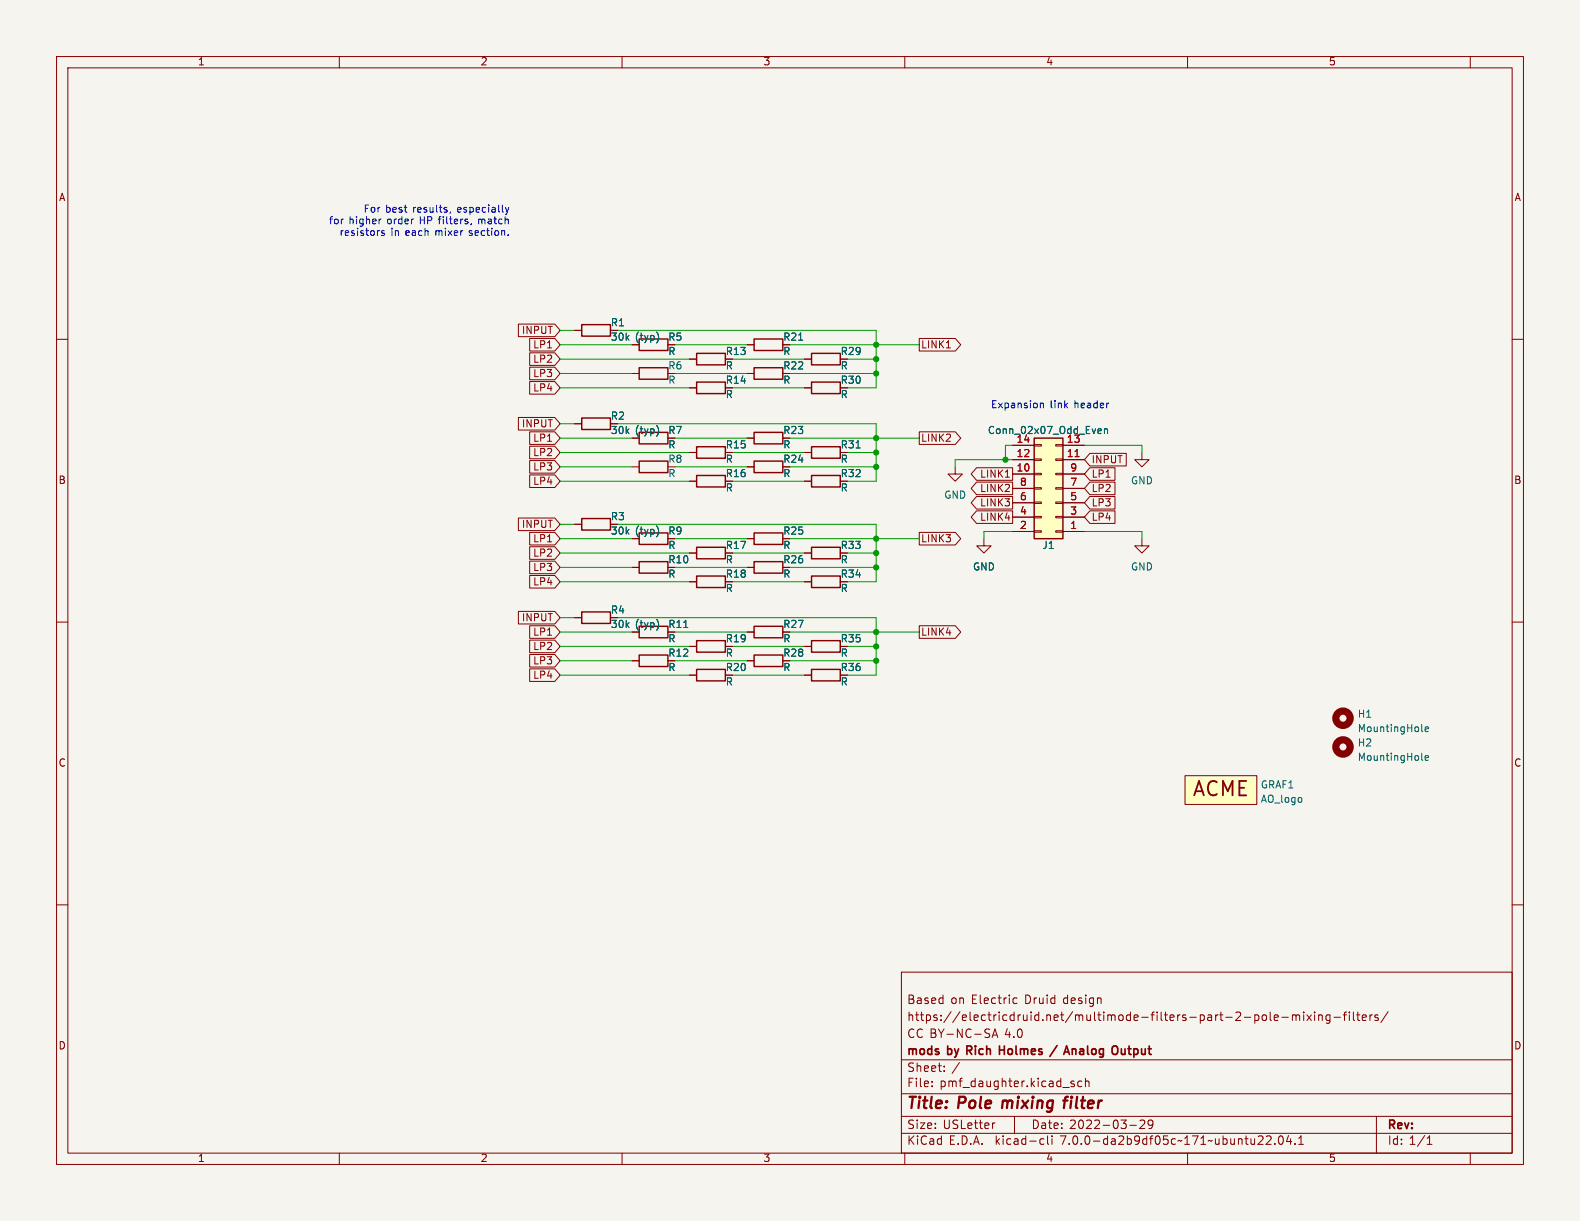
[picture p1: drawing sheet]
<svg xmlns="http://www.w3.org/2000/svg" width="279mm" height="216mm" viewBox="0 0 279 216" stroke-linecap="round" stroke-linejoin="round" font-family="sans-serif">
<path d="M0 0h279.4v215.9h-279.4z" fill="#f5f4ef" stroke="#f5f4ef" stroke-width=".18"/>
<g fill="none" stroke="#840000" stroke-width=".18">
<path d="M10 10h259.4v195.9h-259.4zM12 12h255.4v191.9h-255.4zM60 10v2M110 10v2M160 10v2M210 10v2M260 10v2M10 60h2M91.7 57.3h6.4l1 1.1-1 1.1h-6.4zM93.7 59.8h4.4l1 1.2-1 1.1h-4.4zM101.6 58.4h1.3M162.6 59.8h6.3l1 1.2-1 1.1h-6.3z"/>
<path d="M267.4 60h2M91.7 73.8h6.4l1 1.1-1 1.1h-6.4zM93.7 62.4h4.4l1 1.1-1 1.1h-4.4zM93.7 64.9h4.4l1 1.1-1 1.2h-4.4zM93.7 76.4h4.4l1 1.1-1 1.1h-4.4zM93.7 67.5h4.4l1 1.1-1 1.1h-4.4zM93.7 78.9h4.4l1 1.1-1 1.1h-4.4zM101.6 74.9h1.3M111.8 61h1.2M111.8 77.5h1.2M111.8 66h1.2M121.9 68.6h1.3"/>
<path d="M121.9 63.5h1.3M132.1 61h1.2M132.1 77.5h1.2M132.1 66h1.2M142.2 68.6h1.3M142.2 63.5h1.3M162.6 76.4h6.3l1 1.1-1 1.1h-6.3zM167.4 61.5h.7M179.1 78.7h3.8M182.9 78.6h1.2v.3h-1.2zM186.7 78.6h1.3v.3h-1.3zM188 78.7h3.8"/>
<path d="M91.7 91.6h6.4l1 1.1-1 1.1h-6.4zM93.7 81.4h4.4l1 1.2-1 1.1h-4.4zM93.7 94.1h4.4l1 1.2-1 1.1h-4.4zM93.7 96.7h4.4l1 1.1-1 1.1h-4.4zM93.7 99.2h4.4l1 1.1-1 1.1h-4.4zM93.7 84h4.4l1 1.1-1 1.1h-4.4zM101.6 92.7h1.3M111.8 95.3h1.2M111.8 82.6h1.2M121.9 85.1h1.3M121.9 97.8h1.3M121.9 80h1.3"/>
<path d="M132.1 95.3h1.2M132.1 82.6h1.2M142.2 85.1h1.3M142.2 97.8h1.3M142.2 80h1.3M162.6 94.1h6.3l1 1.2-1 1.1h-6.3zM168.9 82.6v1.2h1.3l-1.3 1.3-1.3-1.3h1.3M172.7 90.3h6.4v2.3h-6.4l-1-1.2zM172.7 82.7h6.4v2.2h-6.4l-1-1.1zM172.7 85.2h6.4v2.3h-6.4l-1-1.1zM172.7 87.8h6.4v2.2h-6.4l-1-1.1zM174 95.3v1.2h1.3l-1.3 1.3-1.3-1.3h1.3"/>
<path d="M177.8 84.4h.7M179.1 94h3.8M179.1 83.8h3.8M179.1 81.3h3.8M179.1 91.4h3.8M179.1 88.9h3.8M179.1 86.4h3.8M182.9 81.2h1.2v.2h-1.2zM182.9 83.7h1.2v.2h-1.2zM182.9 86.2h1.2v.3h-1.2zM182.9 88.8h1.2v.2h-1.2zM182.9 91.3h1.2v.3h-1.2z"/>
<path d="M182.9 93.9h1.2v.2h-1.2zM186.7 81.2h1.3v.2h-1.3zM186.7 83.7h1.3v.2h-1.3zM186.7 86.2h1.3v.3h-1.3zM186.7 88.8h1.3v.2h-1.3zM186.7 91.3h1.3v.3h-1.3zM186.7 93.9h1.3v.2h-1.3zM188 94h3.8M188 83.8h3.8M188 81.3h3.8M188 91.4h3.8M188 88.9h3.8"/>
<path d="M188 86.4h3.8M192.7 85.2h4.5v2.3h-4.5l-.9-1.1zM192.7 90.3h4.5v2.3h-4.5l-.9-1.2zM192.7 87.8h4.5v2.2h-4.5l-.9-1.1zM192.7 82.7h4.5v2.2h-4.5l-.9-1.1zM192.7 80.2h6.5v2.2h-6.5l-.9-1.1zM201.9 95.3v1.2h-1.2l1.2 1.3 1.3-1.3h-1.3M201.9 80v1.3h-1.2l1.2 1.3 1.3-1.3h-1.3M10 110h2M91.7 108.1h6.4l1 1.1-1 1.1h-6.4zM93.7 101.8h4.4l1 1.1-1 1.1h-4.4zM93.7 113.2h4.4l1 1.1-1 1.1h-4.4z"/>
<path d="M93.7 118.3h4.4l1 1.1-1 1.1h-4.4zM93.7 110.6h4.4l1 1.2-1 1.1h-4.4zM93.7 115.7h4.4l1 1.1-1 1.2h-4.4zM101.6 109.2h1.3M111.8 116.8h1.2M111.8 111.8h1.2M111.8 100.3h1.2M121.9 102.9h1.3M121.9 114.3h1.3M121.9 119.4h1.3M132.1 116.8h1.2M132.1 111.8h1.2"/>
<path d="M132.1 100.3h1.2M142.2 102.9h1.3M142.2 114.3h1.3M142.2 119.4h1.3M162.6 110.6h6.3l1 1.2-1 1.1h-6.3zM267.4 110h2M209.5 137.2h12.7v5h-12.7zM10 160h2M267.4 160h2M159.4 171.9h108v32h-108zM179.3 177.4h.5M179.3 176.5h.5"/>
<path d="M221.9 179.5v1.5M221.9 179.5h.4l.3 .2v.5l-.1 .2h-.6M223.3 179.5h.4l.3 .2v.5l-.3 .3-.4-.1-.1-.2v-.5zM224.6 179v1.2l.2 .3M225.3 180l.7-.2v-.3h-.5l-.2 .2 .1 .7h.6M226.7 179.9h1.1M228.5 179.6l.5-.1 .2 .2M228.5 179.5v1M229.2 179.7l.2-.2h.4v1M229.2 179.7v.8M230.5 179v.1M230.5 179.5v1"/>
<path d="M231.1 179.5l.8 1M231.9 179.5l-.8 1M232.5 179v.1M232.5 179.5v1M233.2 179.6l.2-.1h.4v1M233.2 179.5v1M235.2 179.5h-.4l-.3 .2v.5l.1 .2h.6M235.2 179.5v1.2l-.3 .3-.4-.1M235.9 179.9h1.1M237.5 179.5h.6M238.1 179l-.3 .2v1.3M238.6 179v.1"/>
<path d="M238.6 179.5v1M239.3 179v1.2l.2 .3M239.9 179.5h.6M240.1 179v1.2l.4 .3M240.9 180l.7-.2-.1-.3h-.4l-.2 .2 .1 .7h.5M242.3 179.5v1M242.7 179.5h-.3l-.1 .2M243.7 179.5h-.4l-.2 .2 .1 .2 .5 .1v.4h-.6M245.5 178.9l-1.3 1.9M159.4 197.4h108M159.4 193.4h108M159.4 187.4h108"/>
<path d="M164.8 192v.2M164.8 191.2v.2M167 189.3v.2M167 188.5v.2M175.4 183.5l.5-1.5 .5 1.5M175.6 183h.7M175.9 198.6h-.2M179.4 197.4v3M189.4 191.2h.5M189.4 191.6l.4 .1 .2 .2-.1 .2-.4 .1M191.3 191.2h-.4l-.3 .2v.5l.1 .2h.6M191.9 191.3l.3-.1h.3l.1 1"/>
<path d="M191.9 190.7v1.5M199.8 199h1.1M201.6 198.2l.6-.1 .2 .1v.3l-.9 1.1h.9M203.9 198.7l-.3 .3-.4-.1-.2-.2 .2-.6h.4l.2 .1a.99 .99 0 0 1-.4 1.4h-.2M243.4 197.4v6.5M60 203.9v2M110 203.9v2M159.4 200.4h108M160 203.9v2M184.2 201.4h.4M184.6 202.3l-.4 .1M185.2 200.9v1.2l.3 .3"/>
<path d="M186 200.9v.1M186 201.4v1M210 203.9v2M223.9 201l.6-.1 .2 .1 .1 .3-.9 1.1h.9M225.4 202.2v.2M226.3 200.9h.1a.81 .81 0 0 1 .6 .6 .81 .81 0 0 1-.3 .8l-.1 .1a.81 .81 0 0 1-.6-.7 .81 .81 0 0 1 .3-.8zM227.9 200.8l-.4 1.1h.9M228.2 201.4v1M229 202.2v.2M229.6 202.4h.9M229.6 201.3l.5-.4v1.5M252.4 202.4h.8"/>
<path d="M252.4 201.3l.4-.4v1.5M260 203.9v2"/>
</g>
<path d="M188 194.6h.8M188.9 193.9l-.4 .1-.2 .2-.2 1.7" fill="none" stroke="#840000" stroke-width=".4"/>
<path d="M176.7 185v1.5M176.7 185.7h.9M186.9 184.9l-1.3 1.9M188.3 186h.7M188.6 185l.5 1.5M198.3 185.5v.7l.2 .3" fill="none" stroke="#840000" stroke-width=".3"/>
<g fill="#ffffc2" stroke="#ffffc2" stroke-width=".18">
<path d="M182.9 77.5h5.1v17.8h-5.1z"/>
<path d="M209.5 137.2h12.7v5h-12.7z"/>
</g>
<g fill="none" stroke="#840000" stroke-width=".25">
<path d="M102.9 57.4h5v2h-5zM113 59.9h5.1v2.1h-5.1zM133.3 59.9h5.1v2.1h-5.1zM102.9 73.9h5v2h-5zM113 76.5h5.1v2h-5.1zM113 65h5.1v2.1h-5.1zM123.2 79h5.1v2h-5.1zM123.2 62.5h5.1v2h-5.1zM123.2 67.6h5.1v2h-5.1zM133.3 65h5.1v2.1h-5.1zM133.3 76.5h5.1v2h-5.1zM143.5 67.6h5.1v2h-5.1z"/>
<path d="M143.5 79h5.1v2h-5.1zM143.5 62.5h5.1v2h-5.1zM182.9 77.5h5.1v17.8h-5.1zM102.9 91.7h5v2h-5zM113 94.2h5.1v2.1h-5.1zM113 99.3h5.1v2h-5.1zM113 81.5h5.1v2.1h-5.1zM123.2 96.8h5.1v2h-5.1zM123.2 84.1h5.1v2h-5.1zM133.3 99.3h5.1v2h-5.1zM133.3 94.2h5.1v2.1h-5.1zM133.3 81.5h5.1v2.1h-5.1z"/>
<path d="M143.5 84.1h5.1v2h-5.1zM143.5 96.8h5.1v2h-5.1zM102.9 108.2h5v2h-5zM113 115.8h5.1v2.1h-5.1zM113 110.7h5.1v2.1h-5.1zM123.2 101.9h5.1v2h-5.1zM123.2 113.3h5.1v2h-5.1zM123.2 118.4h5.1v2h-5.1zM133.3 110.7h5.1v2.1h-5.1zM133.3 115.8h5.1v2.1h-5.1zM143.5 118.4h5.1v2h-5.1zM143.5 101.9h5.1v2h-5.1z"/>
<path d="M143.5 113.3h5.1v2h-5.1z"/>
</g>
<path d="M190.1 80.7h.7" fill="none" stroke="#a90000" stroke-width=".18"/>
<path d="M116.3 58.9l.2 .7-.2 .8M116.3 75.5l.2 .6-.2 .8M194.3 75.8l.4 .1 .1 .2-.6 .1M194.7 76.6l-.4 .1M195.3 75.9l.2-.1 .3 .1 .1 .8M195.3 75.8v.9M116.3 93.2l.2 .6-.2 .9M116.3 109.7l.2 .7-.2 .8M251.5 134.4l.1 .1M251.5 129.3l.1 .1M252 134l.6-.1v-.2l-.4-.1-.2 .2 .1 .6h.5M252 128.9l.6-.1v-.2l-.4-.1-.2 .2 .1 .6h.5" fill="none" stroke="#006464" stroke-width=".18"/>
<g fill="none" stroke="#840000" stroke-width="1.3">
<circle cx="237.5" cy="127" r="1.27"/>
<circle cx="237.5" cy="132.1" r="1.27"/>
</g>
<path d="M67.4 38.7l-.3 .2M79.7 37.5l-.1 .2M83.4 39.5l-.2 .3M89.4 36.7l.3 .8M89.7 37.5l-.3 .4M90 36.7l-.3 .8M68 40.8h-.4l-.1 .2v.1l.5 .2v.3h-.5M89.9 41.5v.1M184 71.4l.1-.1h.4v.8" fill="none" stroke="#0000c2" stroke-width=".18"/>
<g fill="none" stroke="#009600" stroke-width=".18">
<path d="M99.1 58.4h2.5M109.2 58.4h45.7v10.2h-5M99.1 77.5h12.7M99.1 66h12.7M99.1 63.5h22.8M99.1 68.6h22.8M99.1 74.9h2.5M99.1 61h12.7M109.2 74.9h45.7v10.2h-5M119.4 77.5h12.7M119.4 66h12.7M119.4 61h12.7"/>
<path d="M129.5 63.5h12.7M129.5 68.6h12.7M139.7 77.5h22.9M139.7 66h15.2M139.7 61h22.9M149.9 63.5h5M179.1 78.7h-1.3v2.6M191.8 78.7h10.1v1.3M99.1 95.3h12.7M99.1 97.8h22.8M99.1 92.7h2.5M99.1 82.6h12.7"/>
<path d="M99.1 80h22.8M99.1 85.1h22.8M109.2 92.7h45.7v10.2h-5M119.4 95.3h12.7M119.4 82.6h12.7M129.5 97.8h12.7M129.5 80h12.7M129.5 85.1h12.7M139.7 95.3h22.9M139.7 82.6h15.2M149.9 97.8h5M149.9 80h5"/>
<path d="M179.1 81.3h-10.2v1.3M179.1 94h-5.1v1.3M191.8 94h10.1v1.3M99.1 119.4h22.8M99.1 100.3h12.7M99.1 111.8h12.7M99.1 109.2h2.5M99.1 114.3h22.8M99.1 102.9h22.8M99.1 116.8h12.7M109.2 109.2h45.7v10.2h-5M119.4 100.3h12.7"/>
<path d="M119.4 111.8h12.7M119.4 116.8h12.7M129.5 119.4h12.7M129.5 114.3h12.7M129.5 102.9h12.7M139.7 100.3h15.2M139.7 111.8h22.9M139.7 116.8h15.2M149.9 114.3h5"/>
</g>
<g fill="#009600" stroke="#009600" stroke-width=".18">
<circle cx="154.9" cy="77.5" r=".46"/>
<circle cx="154.9" cy="116.8" r=".46"/>
<circle cx="154.9" cy="114.3" r=".46"/>
<circle cx="154.9" cy="100.3" r=".46"/>
<circle cx="154.9" cy="97.8" r=".46"/>
<circle cx="154.9" cy="111.8" r=".46"/>
<circle cx="154.9" cy="66" r=".46"/>
<circle cx="154.9" cy="82.6" r=".46"/>
<circle cx="154.9" cy="80" r=".46"/>
<circle cx="154.9" cy="95.3" r=".46"/>
<circle cx="154.9" cy="63.5" r=".46"/>
<circle cx="154.9" cy="61" r=".46"/>
<circle cx="177.8" cy="81.3" r=".46"/>
</g>
<text font-size="3.5" fill="#840000" x="210.8" y="141.4">ACME</text>
<g font-size="2.8" fill="#840000">
<text x="160.4" y="196.7">Title:</text>
<text x="169.5" y="196.7">Pole</text>
<text x="177.9" y="196.7">mixing</text>
<text x="189.4" y="196.7">filter</text>
</g>
<g font-size="2.1" fill="#840000">
<text x="160.4" y="177.8">Based</text>
<text x="168.1" y="177.8">on Electric</text>
<text x="181.3" y="177.8">Druid</text>
<text x="188.1" y="177.8">design</text>
<text x="160.4" y="183.8">CC BY-NC-SA</text>
<text x="160.4" y="180.8">https://electricdruid.net/multimode-filters-part-2-pole-mixing-filters/</text>
<text x="177.6" y="183.8">4.0</text>
<text x="160.4" y="189.8">Sheet:</text>
<text x="160.4" y="187">mods</text>
<text x="167.7" y="187">by Rich</text>
<text x="168.3" y="189.8">/</text>
<text x="177.7" y="187">Holmes</text>
<text x="187.3" y="187">/</text>
<text x="190.2" y="187">Analog</text>
<text x="199.1" y="187">Output</text>
<text x="160.4" y="192.5">File:</text>
<text x="166.2" y="192.5">pmf_daughter.kicad_sch</text>
<text x="160.4" y="202.7">KiCad</text>
<text x="160.4" y="199.9">Size:</text>
<text x="166.7" y="199.9">USLetter</text>
<text x="167.8" y="202.7">E.D.A.</text>
<text x="176.1" y="202.7">kicad-cli</text>
<text x="182.4" y="199.9">Date:</text>
<text x="187.6" y="202.7">7.0.0-da2b9df05c~171~ubuntu22.04.1</text>
<text x="189.1" y="199.9">2022-03-29</text>
<text x="245.4" y="200.1">Rev:</text>
<text x="245.4" y="202.7">Id: 1/1</text>
</g>
<g font-size="1.8" fill="#840000">
<text x="35" y="11.8">1</text>
<text x="85" y="11.8">2</text>
<text x="135" y="11.8">3</text>
<text x="185" y="11.8">4</text>
<text x="235" y="11.8">5</text>
<text x="10.4" y="35.8">A</text>
<text x="267.8" y="35.8">A</text>
<text x="92.2" y="59.3">INPUT</text>
<text x="108" y="58">R1</text>
<text x="94.2" y="61.9">LP1</text>
<text x="94.2" y="64.4">LP2</text>
<text x="118.1" y="60.5">R5</text>
<text x="128.3" y="63.1">R13</text>
<text x="138.4" y="60.5">R21</text>
<text x="138.4" y="65.6">R22</text>
<text x="148.6" y="63.1">R29</text>
<text x="162.9" y="61.9">LINK1</text>
<text x="94.2" y="67">LP3</text>
<text x="94.2" y="69.5">LP4</text>
<text x="128.3" y="68.1">R14</text>
<text x="148.6" y="68.1">R30</text>
<text x="92.2" y="75.8">INPUT</text>
<text x="108" y="74.5">R2</text>
<text x="118.1" y="77">R7</text>
<text x="138.4" y="77">R23</text>
<text x="94.2" y="78.4">LP1</text>
<text x="94.2" y="83.5">LP3</text>
<text x="94.2" y="80.9">LP2</text>
<text x="128.3" y="79.6">R15</text>
<text x="138.4" y="82.1">R24</text>
<text x="148.6" y="79.6">R31</text>
<text x="162.9" y="78.4">LINK2</text>
<text x="193" y="82.2">INPUT</text>
<text x="10.3" y="85.8">B</text>
<text x="94.2" y="86">LP4</text>
<text x="128.3" y="84.6">R16</text>
<text x="148.6" y="84.6">R32</text>
<text x="173.2" y="84.7">LINK1</text>
<text x="173.2" y="87.3">LINK2</text>
<text x="173.2" y="89.8">LINK3</text>
<text x="193" y="87.3">LP2</text>
<text x="193" y="89.8">LP3</text>
<text x="193" y="84.7">LP1</text>
<text x="267.7" y="85.8">B</text>
<text x="92.2" y="93.6">INPUT</text>
<text x="108" y="92.3">R3</text>
<text x="118.1" y="94.8">R9</text>
<text x="138.4" y="94.8">R25</text>
<text x="173.2" y="92.4">LINK4</text>
<text x="193" y="92.4">LP4</text>
<text x="94.2" y="96.2">LP1</text>
<text x="94.2" y="98.7">LP2</text>
<text x="94.2" y="101.2">LP3</text>
<text x="118.1" y="99.9">R10</text>
<text x="128.3" y="97.3">R17</text>
<text x="138.4" y="99.9">R26</text>
<text x="148.6" y="97.3">R33</text>
<text x="162.9" y="96.2">LINK3</text>
<text x="94.2" y="103.8">LP4</text>
<text x="128.3" y="102.4">R18</text>
<text x="148.6" y="102.4">R34</text>
<text x="92.2" y="110.1">INPUT</text>
<text x="94.2" y="112.7">LP1</text>
<text x="108" y="108.8">R4</text>
<text x="118.1" y="111.3">R11</text>
<text x="128.3" y="113.9">R19</text>
<text x="138.4" y="111.3">R27</text>
<text x="148.6" y="113.9">R35</text>
<text x="162.9" y="112.7">LINK4</text>
<text x="94.2" y="115.2">LP2</text>
<text x="94.2" y="117.8">LP3</text>
<text x="118.1" y="116.4">R12</text>
<text x="128.3" y="118.9">R20</text>
<text x="138.4" y="116.4">R28</text>
<text x="148.6" y="118.9">R36</text>
<text x="94.2" y="120.3">LP4</text>
<text x="10.3" y="135.8">C</text>
<text x="267.7" y="135.8">C</text>
<text x="10.3" y="185.8">D</text>
<text x="267.7" y="185.8">D</text>
<text x="35" y="205.7">1</text>
<text x="85" y="205.7">2</text>
<text x="135" y="205.7">3</text>
<text x="185" y="205.7">4</text>
<text x="235" y="205.7">5</text>
</g>
<g font-size="1.8" fill="#0000c2">
<text x="58.1" y="39.9">for</text>
<text x="59.9" y="41.9">resistors</text>
<text x="61.6" y="39.9">higher</text>
<text x="64.2" y="37.8">For</text>
<text x="68.1" y="37.8">best</text>
<text x="68.4" y="39.9">order</text>
<text x="69" y="41.9">in</text>
<text x="71.7" y="41.9">each</text>
<text x="73" y="37.8">results,</text>
<text x="74.3" y="39.9">HP filters,</text>
<text x="77" y="41.9">mixer</text>
<text x="80.9" y="37.8">especially</text>
<text x="83.1" y="41.9">section.</text>
<text x="84.9" y="39.9">match</text>
<text x="175.3" y="72.4">Expansion</text>
<text x="185.7" y="72.4">link</text>
<text x="190" y="72.4">header</text>
</g>
<g font-size="1.8" fill="#006464">
<text x="108" y="60.5">30k</text>
<text x="112.3" y="60.5">(typ)</text>
<text x="118.1" y="63.1">R</text>
<text x="118.1" y="65.6">R6</text>
<text x="128.3" y="65.6">R</text>
<text x="138.4" y="63.1">R</text>
<text x="148.6" y="65.6">R</text>
<text x="118.1" y="68.1">R</text>
<text x="128.3" y="70.7">R</text>
<text x="138.4" y="68.1">R</text>
<text x="148.6" y="70.7">R</text>
<text x="108" y="77">30k</text>
<text x="112.3" y="77">(typ)</text>
<text x="174.6" y="77">Conn_02x07_Odd_Even</text>
<text x="118.1" y="79.6">R</text>
<text x="118.1" y="82.1">R8</text>
<text x="128.3" y="82.1">R</text>
<text x="138.4" y="79.6">R</text>
<text x="148.6" y="82.1">R</text>
<text x="118.1" y="84.6">R</text>
<text x="128.3" y="87.2">R</text>
<text x="138.4" y="84.6">R</text>
<text x="148.6" y="87.2">R</text>
<text x="166.9" y="88.5">GND</text>
<text x="199.9" y="85.9">GND</text>
<text x="108" y="94.8">30k</text>
<text x="112.3" y="94.8">(typ)</text>
<text x="118.1" y="97.3">R</text>
<text x="128.3" y="99.9">R</text>
<text x="138.4" y="97.3">R</text>
<text x="148.6" y="99.9">R</text>
<text x="172" y="101.2">GND</text>
<text x="184.3" y="97.3">J1</text>
<text x="199.9" y="101.2">GND</text>
<text x="118.1" y="102.4">R</text>
<text x="128.3" y="105">R</text>
<text x="138.4" y="102.4">R</text>
<text x="148.6" y="105">R</text>
<text x="108" y="111.3">30k</text>
<text x="112.3" y="111.3">(typ)</text>
<text x="118.1" y="113.9">R</text>
<text x="138.4" y="113.9">R</text>
<text x="118.1" y="118.9">R</text>
<text x="128.3" y="116.4">R</text>
<text x="138.4" y="118.9">R</text>
<text x="148.6" y="116.4">R</text>
<text x="128.3" y="121.5">R</text>
<text x="148.6" y="121.5">R</text>
<text x="240" y="127.2">H1</text>
<text x="240" y="129.7">MountingHole</text>
<text x="240" y="132.3">H2</text>
<text x="240" y="134.8">MountingHole</text>
<text x="222.9" y="139.7">GRAF1</text>
<text x="222.9" y="142.2">AO_logo</text>
</g>
<g font-size="1.8" fill="#a90000">
<text x="179.7" y="83.6">10</text>
<text x="179.7" y="81">12</text>
<text x="179.7" y="78.5">14</text>
<text x="188.6" y="81">11</text>
<text x="188.6" y="78.5">13</text>
<text x="189.2" y="83.6">9</text>
<text x="180.3" y="88.6">6</text>
<text x="180.3" y="86.1">8</text>
<text x="189.2" y="88.6">5</text>
<text x="189.2" y="86.1">7</text>
<text x="180.3" y="93.7">2</text>
<text x="180.3" y="91.2">4</text>
<text x="189.2" y="93.7">1</text>
<text x="189.2" y="91.2">3</text>
</g>
</svg>
